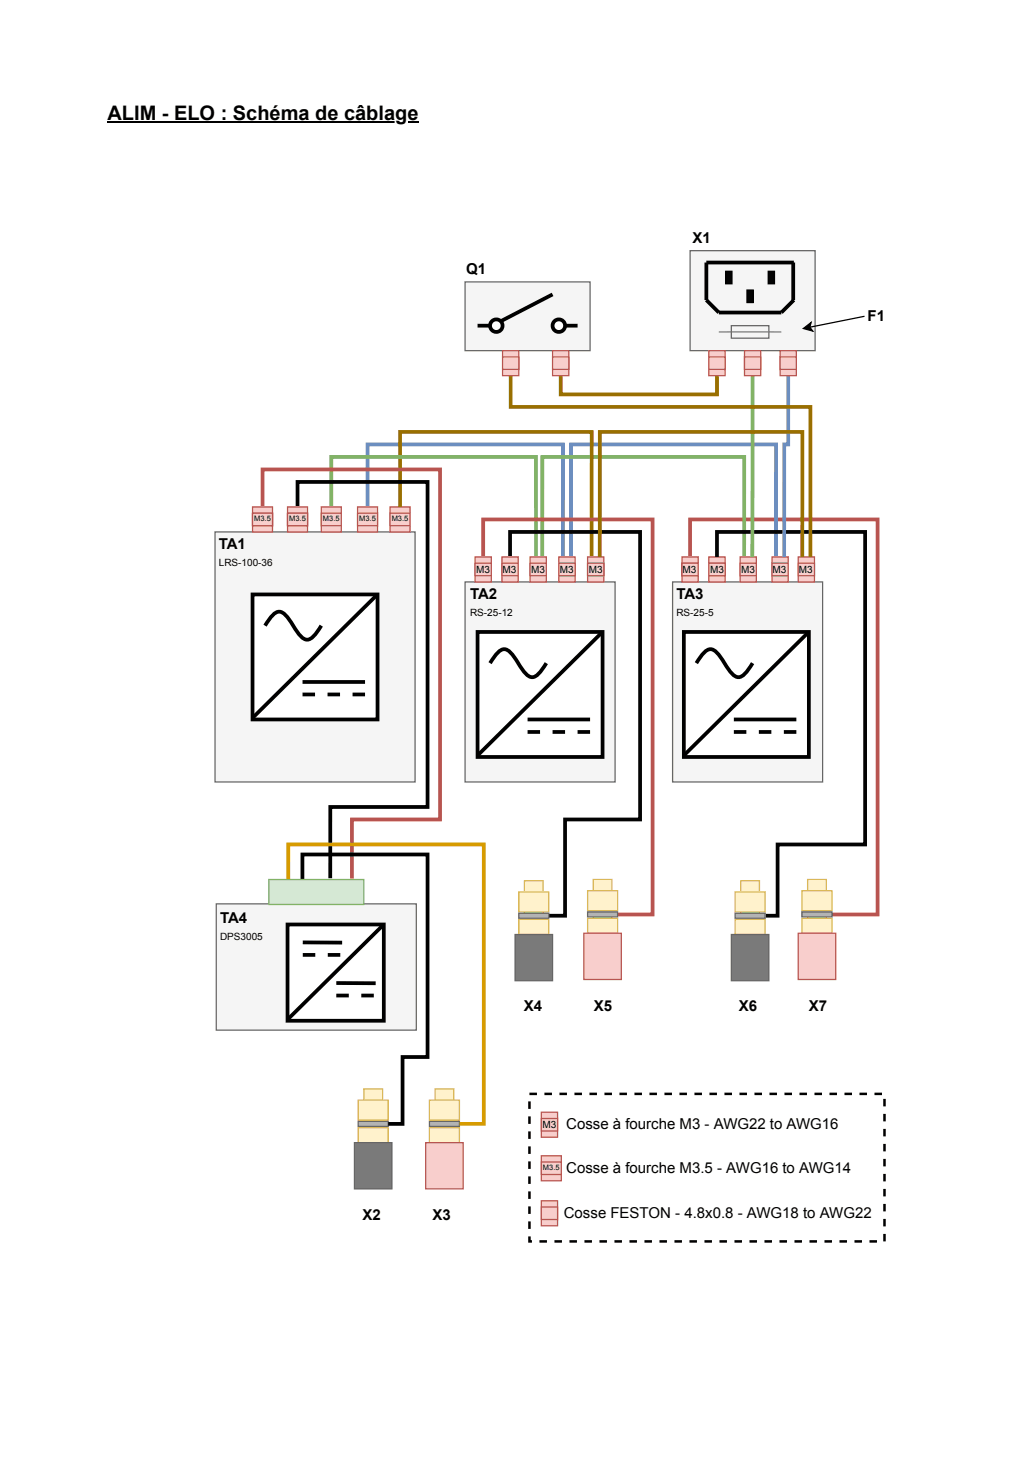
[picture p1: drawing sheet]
<svg xmlns="http://www.w3.org/2000/svg" width="210mm" height="298mm" viewBox="0 0 210 298" stroke-linecap="round" stroke-linejoin="round" font-family="sans-serif">
<path d="M110.6 221.9h1.5v.5h-1.5zM113.6 221.9h1.6v.5h-1.6zM116.7 221.9h1.5v.5h-1.5zM119.7 221.9h1.6v.5h-1.6zM122.8 221.9h1.5v.5h-1.5zM125.8 221.9h1.5v.5h-1.5zM128.9 221.9h1.5v.5h-1.5zM131.9 221.9h1.5v.5h-1.5zM135 221.9h1.5v.5h-1.5zM138 221.9h1.5v.5h-1.5zM141.1 221.9h1.5v.5h-1.5zM144.1 221.9h1.5v.5h-1.5zM147.2 221.9h1.5v.5h-1.5zM150.2 221.9h1.5v.5h-1.5zM153.2 221.9h1.6v.5h-1.6zM156.3 221.9h1.5v.5h-1.5zM159.3 221.9h1.6v.5h-1.6zM162.4 221.9h1.5v.5h-1.5zM165.4 221.9h1.6v.5h-1.6zM168.5 221.9h1.5v.5h-1.5zM171.5 221.9h1.6v.5h-1.6zM174.6 221.9h1.5v.5h-1.5zM177.6 221.9h1.5v.5h-1.5zM179.4 223.2h.5v1.5h-.5zM179.4 226.3h.5v1.5h-.5zM179.4 229.3h.5v1.5h-.5zM179.4 232.3h.5v1.6h-.5zM179.4 235.4h.5v1.5h-.5zM179.4 238.4h.5v1.6h-.5zM179.4 241.5h.5v1.5h-.5zM179.4 244.5h.5v1.6h-.5zM179.4 247.6h.5v1.5h-.5zM179.4 250.6h.5v1.6h-.5zM176.6 251.9h1.5v.5h-1.5zM173.6 251.9h1.5v.5h-1.5zM170.5 251.9h1.5v.5h-1.5zM167.5 251.9h1.5v.5h-1.5zM164.4 251.9h1.5v.5h-1.5zM161.4 251.9h1.5v.5h-1.5zM158.3 251.9h1.6v.5h-1.6zM155.3 251.9h1.5v.5h-1.5zM152.2 251.9h1.6v.5h-1.6zM149.2 251.9h1.5v.5h-1.5zM146.1 251.9h1.6v.5h-1.6zM143.1 251.9h1.5v.5h-1.5zM140 251.9h1.6v.5h-1.6zM137 251.9h1.5v.5h-1.5zM133.9 251.9h1.6v.5h-1.6zM130.9 251.9h1.5v.5h-1.5zM127.9 251.9h1.5v.5h-1.5zM124.8 251.9h1.5v.5h-1.5zM121.8 251.9h1.5v.5h-1.5zM118.7 251.9h1.5v.5h-1.5zM115.7 251.9h1.5v.5h-1.5zM112.6 251.9h1.5v.5h-1.5zM109.6 251.9h1.5v.5h-1.5zM107.3 251.1h.5v1.1h-.3v-.3h.5v.5h-.7zM107.3 248.1h.5v1.5h-.5zM107.3 245h.5v1.6h-.5zM107.3 242h.5v1.5h-.5zM107.3 238.9h.5v1.6h-.5zM107.3 235.9h.5v1.5h-.5zM107.3 232.9h.5v1.5h-.5zM107.3 229.8h.5v1.5h-.5zM107.3 226.8h.5v1.5h-.5zM107.3 223.7h.5v1.5h-.5zM107.5 221.9h1.6v.5h-1.6z" fill="#000"/>
<path d="M110 243.9h3.3v5.1h-3.3z" fill="#f8cecc"/>
<path d="M110 243.9h3.3v5.1h-3.3z" fill="none" stroke="#b85450" stroke-width=".25"/>
<path d="M140.2 113.1v-7.6h38.1v80.3h-9.3" fill="none" stroke="#b85450" stroke-width=".76" stroke-linecap="butt"/>
<path d="M74.7 103v-12.7h39.6v22.8" fill="none" stroke="#6c8ebf" stroke-width=".76" stroke-linecap="butt"/>
<path d="M136.6 118.2h30.5v40.6h-30.5z" fill="#f5f5f5"/>
<path d="M136.6 118.2h30.5v40.6h-30.5z" fill="none" stroke="#666" stroke-width=".25"/>
<path d="M43.7 108h40.6v50.8h-40.6z" fill="#f5f5f5"/>
<path d="M43.7 108h40.6v50.8h-40.6z" fill="none" stroke="#666" stroke-width=".25"/>
<path d="M94.5 118.2h30.4v40.6h-30.4z" fill="#f5f5f5"/>
<path d="M94.5 118.2h30.4v40.6h-30.4z" fill="none" stroke="#666" stroke-width=".25"/>
<path d="M97 128.4h25.4v25.4h-25.4z" fill="#fff"/>
<path d="M97 128.4h25.4v25.4h-25.4zM99.5 134.7a6.9 6.9 0 0 1 2.4-2.7 1.78 1.78 0 0 1 2.1 .9l1.3 1.8a6.9 6.9 0 0 0 2.3 2.7 1.78 1.78 0 0 0 2.1-.9l1.3-1.8M122.2 128.5l-25.1 24.9M107.2 146.1h12.7M107.2 148.7h2.5M112.2 148.7h2.6M117.3 148.7h2.6" fill="none" stroke="#000" stroke-width=".76" stroke-linecap="butt"/>
<path d="M51.3 120.7h25.4v25.4h-25.4z" fill="#fff"/>
<path d="M51.3 120.7h25.4v25.4h-25.4zM53.8 127.1a6.9 6.9 0 0 1 2.4-2.7 1.78 1.78 0 0 1 2.1 .9l1.2 1.8a6.9 6.9 0 0 0 2.4 2.7 1.78 1.78 0 0 0 2.1-.9l1.3-1.8M61.5 138.5h12.6M76.5 120.9l-25.2 24.9M61.5 141.1h2.5M66.5 141.1h2.6M71.6 141.1h2.5" fill="none" stroke="#000" stroke-width=".76" stroke-linecap="butt"/>
<path d="M140.2 50.9h25.4v20.3h-25.4z" fill="#f5f5f5"/>
<path d="M140.2 50.9h25.4v20.3h-25.4z" fill="none" stroke="#666" stroke-width=".25"/>
<path d="M94.5 57.3h25.4v13.9h-25.4z" fill="#f5f5f5"/>
<path d="M94.5 57.3h25.4v13.9h-25.4z" fill="none" stroke="#666" stroke-width=".25"/>
<circle cx="100.8" cy="66.1" r="1.27" fill="#fff"/>
<g fill="none" stroke="#000" stroke-width=".76" stroke-linecap="butt">
<path d="M112.2 59.8l-10.5 5.5"/>
<circle cx="100.8" cy="66.1" r="1.27"/>
</g>
<circle cx="113.5" cy="66.1" r="1.27" fill="#fff"/>
<g fill="none" stroke="#000" stroke-width=".76" stroke-linecap="butt">
<path d="M161.1 53.3v7.6M161.2 53.3h-17.7v7.6l2.5 2.6h12.7l2.5-2.6M97 66.1h2.5M114.8 66.1h2.5"/>
<circle cx="113.5" cy="66.1" r="1.27"/>
</g>
<path d="M147.4 55.1h1.3v2.5h-1.3z" fill="#030303"/>
<path d="M147.4 55.1h1.3v2.5h-1.3z" fill="none" stroke="#000" stroke-width=".25"/>
<path d="M156 55.1h1.3v2.5h-1.3z" fill="#030303"/>
<path d="M156 55.1h1.3v2.5h-1.3z" fill="none" stroke="#000" stroke-width=".25"/>
<path d="M151.7 58.9h1.3v2.6h-1.3z" fill="#030303"/>
<path d="M151.7 58.9h1.3v2.6h-1.3z" fill="none" stroke="#000" stroke-width=".25"/>
<path d="M138.9 128.4h25.4v25.4h-25.4z" fill="#fff"/>
<path d="M138.9 128.4h25.4v25.4h-25.4zM141.4 134.7a6.9 6.9 0 0 1 2.4-2.7 1.78 1.78 0 0 1 2.1 .9l1.3 1.8a6.9 6.9 0 0 0 2.3 2.7 1.78 1.78 0 0 0 2.1-.9l1.3-1.8M164.1 128.5l-25.1 24.9M149.1 146.1h12.7M149.1 148.7h2.5M154.1 148.7h2.6M159.2 148.7h2.6" fill="none" stroke="#000" stroke-width=".76" stroke-linecap="butt"/>
<path d="M162.1 113.1h3.3v5.1h-3.3z" fill="#f8cecc"/>
<path d="M162.1 113.1h3.3v5.1h-3.3z" fill="none" stroke="#b85450" stroke-width=".25"/>
<path d="M162.1 114.4h3.3v2.5h-3.3z" fill="#f8cecc"/>
<path d="M162.1 114.4h3.3v2.5h-3.3z" fill="none" stroke="#b85450" stroke-width=".25"/>
<path d="M79.2 103h4.1v5h-4.1z" fill="#f8cecc"/>
<path d="M79.2 103h4.1v5h-4.1z" fill="none" stroke="#b85450" stroke-width=".25"/>
<path d="M79.2 104.2h4.1v2.6h-4.1z" fill="#f8cecc"/>
<path d="M79.2 104.2h4.1v2.6h-4.1z" fill="none" stroke="#b85450" stroke-width=".25"/>
<path d="M116 113.1v-22.8h41.6v22.8" fill="none" stroke="#6c8ebf" stroke-width=".76" stroke-linecap="butt"/>
<path d="M156.8 113.1h3.3v5.1h-3.3z" fill="#f8cecc"/>
<path d="M156.8 113.1h3.3v5.1h-3.3z" fill="none" stroke="#b85450" stroke-width=".25"/>
<path d="M156.8 114.4h3.3v2.5h-3.3z" fill="#dae8fc"/>
<path d="M156.8 114.4h3.3v2.5h-3.3z" fill="none" stroke="#6c8ebf" stroke-width=".25"/>
<path d="M110.1 113.1l.1-20.3h41v20.3" fill="none" stroke="#82b366" stroke-width=".76" stroke-linecap="butt"/>
<path d="M150.3 113.1h3.3v5.1h-3.3z" fill="#f8cecc"/>
<path d="M150.3 113.1h3.3v5.1h-3.3z" fill="none" stroke="#b85450" stroke-width=".25"/>
<path d="M81.3 103v-15.3h38.9v25.4" fill="none" stroke="#996f00" stroke-width=".76" stroke-linecap="butt"/>
<path d="M119.3 113.1h3.3v5.1h-3.3z" fill="#f8cecc"/>
<path d="M119.3 113.1h3.3v5.1h-3.3z" fill="none" stroke="#b85450" stroke-width=".25"/>
<path d="M119.3 114.4h3.3v2.5h-3.3z" fill="#dae8fc"/>
<path d="M119.3 114.4h3.3v2.5h-3.3z" fill="none" stroke="#6c8ebf" stroke-width=".25"/>
<path d="M113.5 113.1h3.3v5.1h-3.3z" fill="#f8cecc"/>
<path d="M113.5 113.1h3.3v5.1h-3.3z" fill="none" stroke="#b85450" stroke-width=".25"/>
<path d="M113.5 114.4h3.3v2.5h-3.3z" fill="#dae8fc"/>
<path d="M113.5 114.4h3.3v2.5h-3.3z" fill="none" stroke="#6c8ebf" stroke-width=".25"/>
<path d="M67.3 103v-10.2h41.6v20.4" fill="none" stroke="#82b366" stroke-width=".76" stroke-linecap="butt"/>
<path d="M72.6 103h4.1v5h-4.1z" fill="#f8cecc"/>
<path d="M72.6 103h4.1v5h-4.1z" fill="none" stroke="#b85450" stroke-width=".25"/>
<path d="M65.3 103h4v5h-4z" fill="#f8cecc"/>
<path d="M65.3 103h4v5h-4z" fill="none" stroke="#b85450" stroke-width=".25"/>
<path d="M60.4 103v-5.1h26.4v66h-19.7v14.5" fill="none" stroke="#000" stroke-width=".76" stroke-linecap="butt"/>
<path d="M58.4 103h4.1v5h-4.1z" fill="#f8cecc"/>
<path d="M58.4 103h4.1v5h-4.1z" fill="none" stroke="#b85450" stroke-width=".25"/>
<path d="M58.4 104.2h4.1v2.6h-4.1z" fill="#f8cecc"/>
<path d="M58.4 104.2h4.1v2.6h-4.1z" fill="none" stroke="#b85450" stroke-width=".25"/>
<path d="M53.3 103v-7.6h36.1v71.1h-17.9v12" fill="none" stroke="#b85450" stroke-width=".76" stroke-linecap="butt"/>
<path d="M51.3 103h4.1v5h-4.1z" fill="#f8cecc"/>
<path d="M51.3 103h4.1v5h-4.1z" fill="none" stroke="#b85450" stroke-width=".25"/>
<path d="M51.3 104.2h4.1v2.6h-4.1z" fill="#f8cecc"/>
<path d="M51.3 104.2h4.1v2.6h-4.1z" fill="none" stroke="#b85450" stroke-width=".25"/>
<path d="M144 113.1h3.3v5.1h-3.3z" fill="#f8cecc"/>
<path d="M144 113.1h3.3v5.1h-3.3z" fill="none" stroke="#b85450" stroke-width=".25"/>
<path d="M144 114.4h3.3v2.5h-3.3z" fill="#f8cecc"/>
<path d="M144 114.4h3.3v2.5h-3.3z" fill="none" stroke="#b85450" stroke-width=".25"/>
<path d="M145.6 113.1v-5.1h30.1v63.5h-17.8v14.5h-2.5" fill="none" stroke="#030303" stroke-width=".76" stroke-linecap="butt"/>
<path d="M138.5 113.1h3.3v5.1h-3.3z" fill="#f8cecc"/>
<path d="M138.5 113.1h3.3v5.1h-3.3z" fill="none" stroke="#b85450" stroke-width=".25"/>
<path d="M138.5 114.4h3.3v2.5h-3.3z" fill="#f8cecc"/>
<path d="M138.5 114.4h3.3v2.5h-3.3z" fill="none" stroke="#b85450" stroke-width=".25"/>
<path d="M103.6 113.1v-5.1h26.4v58.5h-15.2v19.5h-3.3" fill="none" stroke="#030303" stroke-width=".76" stroke-linecap="butt"/>
<path d="M102 113.1h3.3v5.1h-3.3z" fill="#f8cecc"/>
<path d="M102 113.1h3.3v5.1h-3.3z" fill="none" stroke="#b85450" stroke-width=".25"/>
<path d="M98.1 113.1v-7.6h34.5v80.3h-7.2" fill="none" stroke="#b85450" stroke-width=".76" stroke-linecap="butt"/>
<path d="M96.5 113.1h3.3v5.1h-3.3z" fill="#f8cecc"/>
<path d="M96.5 113.1h3.3v5.1h-3.3z" fill="none" stroke="#b85450" stroke-width=".25"/>
<path d="M160.1 76.3v14h-.8v22.8" fill="none" stroke="#6c8ebf" stroke-width=".76" stroke-linecap="butt"/>
<path d="M158.5 71.2h3.3v5.1h-3.3z" fill="#f8cecc"/>
<path d="M158.5 71.2h3.3v5.1h-3.3z" fill="none" stroke="#b85450" stroke-width=".25"/>
<path d="M158.5 72.5h3.3v2.5h-3.3z" fill="#f8cecc"/>
<path d="M158.5 72.5h3.3v2.5h-3.3z" fill="none" stroke="#b85450" stroke-width=".25"/>
<path d="M156.8 114.4h3.3v2.5h-3.3z" fill="#f8cecc"/>
<path d="M156.8 114.4h3.3v2.5h-3.3z" fill="none" stroke="#b85450" stroke-width=".25"/>
<path d="M150.3 114.4h3.3v2.5h-3.3z" fill="#f8cecc"/>
<path d="M150.3 114.4h3.3v2.5h-3.3z" fill="none" stroke="#b85450" stroke-width=".25"/>
<path d="M144 114.4h3.3v2.5h-3.3z" fill="#f8cecc"/>
<path d="M144 114.4h3.3v2.5h-3.3z" fill="none" stroke="#b85450" stroke-width=".25"/>
<path d="M138.5 114.4h3.3v2.5h-3.3z" fill="#f8cecc"/>
<path d="M138.5 114.4h3.3v2.5h-3.3z" fill="none" stroke="#b85450" stroke-width=".25"/>
<path d="M119.3 114.4h3.3v2.5h-3.3z" fill="#f8cecc"/>
<path d="M119.3 114.4h3.3v2.5h-3.3z" fill="none" stroke="#b85450" stroke-width=".25"/>
<path d="M113.5 114.4h3.3v2.5h-3.3z" fill="#f8cecc"/>
<path d="M113.5 114.4h3.3v2.5h-3.3z" fill="none" stroke="#b85450" stroke-width=".25"/>
<path d="M107.7 113.1h3.3v5.1h-3.3z" fill="#f8cecc"/>
<path d="M107.7 113.1h3.3v5.1h-3.3z" fill="none" stroke="#b85450" stroke-width=".25"/>
<path d="M107.7 114.4h3.3v2.5h-3.3z" fill="#f8cecc"/>
<path d="M107.7 114.4h3.3v2.5h-3.3z" fill="none" stroke="#b85450" stroke-width=".25"/>
<path d="M102 114.4h3.3v2.5h-3.3z" fill="#f8cecc"/>
<path d="M102 114.4h3.3v2.5h-3.3z" fill="none" stroke="#b85450" stroke-width=".25"/>
<path d="M96.5 114.4h3.3v2.5h-3.3z" fill="#f8cecc"/>
<path d="M96.5 114.4h3.3v2.5h-3.3z" fill="none" stroke="#b85450" stroke-width=".25"/>
<path d="M72.6 104.2h4.1v2.6h-4.1z" fill="#f8cecc"/>
<path d="M72.6 104.2h4.1v2.6h-4.1z" fill="none" stroke="#b85450" stroke-width=".25"/>
<path d="M65.3 104.2h4v2.6h-4z" fill="#f8cecc"/>
<path d="M65.3 104.2h4v2.6h-4z" fill="none" stroke="#b85450" stroke-width=".25"/>
<path d="M58.4 104.2h4.1v2.6h-4.1z" fill="#f8cecc"/>
<path d="M58.4 104.2h4.1v2.6h-4.1z" fill="none" stroke="#b85450" stroke-width=".25"/>
<path d="M51.3 104.2h4.1v2.6h-4.1z" fill="#f8cecc"/>
<path d="M51.3 104.2h4.1v2.6h-4.1z" fill="none" stroke="#b85450" stroke-width=".25"/>
<path d="M152.9 76.3l-.1 36.8" fill="none" stroke="#82b366" stroke-width=".76" stroke-linecap="butt"/>
<path d="M151.2 71.2h3.3v5.1h-3.3z" fill="#f8cecc"/>
<path d="M151.2 71.2h3.3v5.1h-3.3z" fill="none" stroke="#b85450" stroke-width=".25"/>
<path d="M151.2 72.5h3.3v2.5h-3.3z" fill="#f8cecc"/>
<path d="M151.2 72.5h3.3v2.5h-3.3z" fill="none" stroke="#b85450" stroke-width=".25"/>
<path d="M113.9 76.3v3.8h31.7v-3.8" fill="none" stroke="#996f00" stroke-width=".76" stroke-linecap="butt"/>
<path d="M144 71.2h3.3v5.1h-3.3z" fill="#f8cecc"/>
<path d="M144 71.2h3.3v5.1h-3.3z" fill="none" stroke="#b85450" stroke-width=".25"/>
<path d="M144 72.5h3.3v2.5h-3.3z" fill="#f8cecc"/>
<path d="M144 72.5h3.3v2.5h-3.3z" fill="none" stroke="#b85450" stroke-width=".25"/>
<path d="M103.7 76.3v6.4h60.9v30.4" fill="none" stroke="#996f00" stroke-width=".76" stroke-linecap="butt"/>
<path d="M102.1 71.2h3.3v5.1h-3.3z" fill="#f8cecc"/>
<path d="M102.1 71.2h3.3v5.1h-3.3z" fill="none" stroke="#b85450" stroke-width=".25"/>
<path d="M102.1 72.5h3.3v2.5h-3.3z" fill="#f8cecc"/>
<path d="M102.1 72.5h3.3v2.5h-3.3z" fill="none" stroke="#b85450" stroke-width=".25"/>
<path d="M112.2 71.2h3.3v5.1h-3.3z" fill="#f8cecc"/>
<path d="M112.2 71.2h3.3v5.1h-3.3z" fill="none" stroke="#b85450" stroke-width=".25"/>
<path d="M112.2 72.5h3.3v2.5h-3.3z" fill="#f8cecc"/>
<path d="M112.2 72.5h3.3v2.5h-3.3z" fill="none" stroke="#b85450" stroke-width=".25"/>
<path d="M121.8 113.1v-25.4h41.2v25.4" fill="none" stroke="#996f00" stroke-width=".76" stroke-linecap="butt"/>
<path d="M164 178.6h3.8v15.3h-3.8z" fill="#fff2cc"/>
<path d="M164 178.6h3.8v15.3h-3.8z" fill="none" stroke="#d6b656" stroke-width=".25"/>
<path d="M162.9 180.9h6.1v4.1h-6.1z" fill="#fff2cc"/>
<path d="M162.9 180.9h6.1v4.1h-6.1z" fill="none" stroke="#d6b656" stroke-width=".25"/>
<path d="M162.9 185.2h6.1v1.1h-6.1z" fill="#b3b3b3"/>
<path d="M162.9 185.2h6.1v1.1h-6.1z" fill="none" stroke="#666" stroke-width=".25"/>
<path d="M162.9 186.5h6.1v3.1h-6.1z" fill="#fff2cc"/>
<path d="M162.9 186.5h6.1v3.1h-6.1z" fill="none" stroke="#d6b656" stroke-width=".25"/>
<path d="M162.1 189.6h7.7v9.4h-7.7z" fill="#f8cecc"/>
<path d="M162.1 189.6h7.7v9.4h-7.7z" fill="none" stroke="#b85450" stroke-width=".25"/>
<path d="M150.5 178.9h3.8v15.2h-3.8z" fill="#fff2cc"/>
<path d="M150.5 178.9h3.8v15.2h-3.8z" fill="none" stroke="#d6b656" stroke-width=".25"/>
<path d="M149.3 181.2h6.1v4h-6.1z" fill="#fff2cc"/>
<path d="M149.3 181.2h6.1v4h-6.1z" fill="none" stroke="#d6b656" stroke-width=".25"/>
<path d="M149.3 185.5h6.1v1h-6.1z" fill="#b3b3b3"/>
<path d="M149.3 185.5h6.1v1h-6.1z" fill="none" stroke="#666" stroke-width=".25"/>
<path d="M149.3 186.8h6.1v3h-6.1z" fill="#fff2cc"/>
<path d="M149.3 186.8h6.1v3h-6.1z" fill="none" stroke="#d6b656" stroke-width=".25"/>
<path d="M148.6 189.8h7.6v9.4h-7.6z" fill="#7a7a7a"/>
<path d="M148.6 189.8h7.6v9.4h-7.6z" fill="none" stroke="#666" stroke-width=".25"/>
<path d="M120.5 178.6h3.8v15.3h-3.8z" fill="#fff2cc"/>
<path d="M120.5 178.6h3.8v15.3h-3.8z" fill="none" stroke="#d6b656" stroke-width=".25"/>
<path d="M119.3 180.9h6.1v4.1h-6.1z" fill="#fff2cc"/>
<path d="M119.3 180.9h6.1v4.1h-6.1z" fill="none" stroke="#d6b656" stroke-width=".25"/>
<path d="M119.3 185.2h6.1v1.1h-6.1z" fill="#b3b3b3"/>
<path d="M119.3 185.2h6.1v1.1h-6.1z" fill="none" stroke="#666" stroke-width=".25"/>
<path d="M119.3 186.5h6.1v3.1h-6.1z" fill="#fff2cc"/>
<path d="M119.3 186.5h6.1v3.1h-6.1z" fill="none" stroke="#d6b656" stroke-width=".25"/>
<path d="M118.6 189.6h7.6v9.4h-7.6z" fill="#f8cecc"/>
<path d="M118.6 189.6h7.6v9.4h-7.6z" fill="none" stroke="#b85450" stroke-width=".25"/>
<path d="M106.5 178.9h3.8v15.2h-3.8z" fill="#fff2cc"/>
<path d="M106.5 178.9h3.8v15.2h-3.8z" fill="none" stroke="#d6b656" stroke-width=".25"/>
<path d="M105.4 181.2h6.1v4h-6.1z" fill="#fff2cc"/>
<path d="M105.4 181.2h6.1v4h-6.1z" fill="none" stroke="#d6b656" stroke-width=".25"/>
<path d="M105.4 185.5h6.1v1h-6.1z" fill="#b3b3b3"/>
<path d="M105.4 185.5h6.1v1h-6.1z" fill="none" stroke="#666" stroke-width=".25"/>
<path d="M105.4 186.8h6.1v3h-6.1z" fill="#fff2cc"/>
<path d="M105.4 186.8h6.1v3h-6.1z" fill="none" stroke="#d6b656" stroke-width=".25"/>
<path d="M104.6 189.8h7.6v9.4h-7.6z" fill="#7a7a7a"/>
<path d="M104.6 189.8h7.6v9.4h-7.6z" fill="none" stroke="#666" stroke-width=".25"/>
<path d="M88.4 221.2h3.8v15.2h-3.8z" fill="#fff2cc"/>
<path d="M88.4 221.2h3.8v15.2h-3.8z" fill="none" stroke="#d6b656" stroke-width=".25"/>
<path d="M87.2 223.5h6.1v4h-6.1z" fill="#fff2cc"/>
<path d="M87.2 223.5h6.1v4h-6.1z" fill="none" stroke="#d6b656" stroke-width=".25"/>
<path d="M87.2 227.8h6.1v1h-6.1z" fill="#b3b3b3"/>
<path d="M87.2 227.8h6.1v1h-6.1z" fill="none" stroke="#666" stroke-width=".25"/>
<path d="M87.2 229h6.1v3.1h-6.1z" fill="#fff2cc"/>
<path d="M87.2 229h6.1v3.1h-6.1z" fill="none" stroke="#d6b656" stroke-width=".25"/>
<path d="M86.5 232.1h7.6v9.4h-7.6z" fill="#f8cecc"/>
<path d="M86.5 232.1h7.6v9.4h-7.6z" fill="none" stroke="#b85450" stroke-width=".25"/>
<path d="M73.9 221.2h3.8v15.2h-3.8z" fill="#fff2cc"/>
<path d="M73.9 221.2h3.8v15.2h-3.8z" fill="none" stroke="#d6b656" stroke-width=".25"/>
<path d="M72.8 223.5h6v4h-6z" fill="#fff2cc"/>
<path d="M72.8 223.5h6v4h-6z" fill="none" stroke="#d6b656" stroke-width=".25"/>
<path d="M72.8 227.8h6v1h-6z" fill="#b3b3b3"/>
<path d="M72.8 227.8h6v1h-6z" fill="none" stroke="#666" stroke-width=".25"/>
<path d="M72.8 229h6v3.1h-6z" fill="#fff2cc"/>
<path d="M72.8 229h6v3.1h-6z" fill="none" stroke="#d6b656" stroke-width=".25"/>
<path d="M72 232.1h7.6v9.4h-7.6z" fill="#7a7a7a"/>
<path d="M72 232.1h7.6v9.4h-7.6z" fill="none" stroke="#666" stroke-width=".25"/>
<path d="M148.6 67.4h-2.6M156.2 67.4h2.5" fill="none" stroke="#7a7a7a" stroke-width=".25"/>
<path d="M148.6 66.1h7.6v2.6h-7.6z" fill="#f5f5f5"/>
<path d="M148.6 66.1h7.6v2.6h-7.6z" fill="none" stroke="#666" stroke-width=".25"/>
<path d="M148.6 67.4h7.6" fill="none" stroke="#7a7a7a" stroke-width=".25"/>
<path d="M163.2 66.7l1.5-1.2-.2 1 .6 .8zM175.6 64.2l-11.1 2.3" fill="none" stroke="#000" stroke-width=".25"/>
<path d="M163.2 66.7l1.5-1.2-.2 1 .6 .8z" fill="#000"/>
<path d="M43.9 183.6h40.7v25.6h-40.7z" fill="#f5f5f5"/>
<path d="M43.9 183.6h40.7v25.6h-40.7z" fill="none" stroke="#666" stroke-width=".25"/>
<path d="M58.4 187.8h19.6v19.5h-19.6z" fill="#fff"/>
<path d="M61.4 178.7v-5.1h25.4v41.1h-5v13.6h-3M58.4 187.8h19.6v19.5h-19.6zM61.5 191.4l8 .1M61.5 194h2.5M66.6 194h2.5M68.3 199.7h8M77.8 187.9l-19.4 19.2M68.3 202.2h2.5M73.4 202.2h2.5" fill="none" stroke="#000" stroke-width=".76" stroke-linecap="butt"/>
<path d="M58.6 178.6v-7.1h39.7v56.8h-5" fill="none" stroke="#d79b00" stroke-width=".76" stroke-linecap="butt"/>
<path d="M54.6 178.6h19.3v5.1h-19.3z" fill="#d5e8d4"/>
<path d="M54.6 178.6h19.3v5.1h-19.3z" fill="none" stroke="#82b366" stroke-width=".25"/>
<path d="M110 225.9h3.3v5.1h-3.3z" fill="#f8cecc"/>
<path d="M110 225.9h3.3v5.1h-3.3z" fill="none" stroke="#b85450" stroke-width=".25"/>
<path d="M110 227.2h3.3v2.5h-3.3z" fill="#f8cecc"/>
<path d="M110 227.2h3.3v2.5h-3.3z" fill="none" stroke="#b85450" stroke-width=".25"/>
<path d="M110 234.8h4v5h-4z" fill="#f8cecc"/>
<path d="M110 234.8h4v5h-4z" fill="none" stroke="#b85450" stroke-width=".25"/>
<path d="M110 236h4v2.6h-4z" fill="#f8cecc"/>
<path d="M110 236h4v2.6h-4z" fill="none" stroke="#b85450" stroke-width=".25"/>
<path d="M110 245.2h3.3v2.5h-3.3z" fill="#f8cecc"/>
<path d="M110 245.2h3.3v2.5h-3.3z" fill="none" stroke="#b85450" stroke-width=".25"/>
<path d="M21.8 24.8h63.3" fill="none" stroke="#000" stroke-width=".25"/>
<text font-size="4.1" x="21.8" y="24.4">ALIM - ELO : Schéma de câblage</text>
<g font-size="3">
<text x="140.7" y="49.3">X1</text>
<text x="94.7" y="55.6">Q1</text>
<text x="176.2" y="65.3">F1</text>
<text x="44.4" y="111.5">TA1</text>
<text x="95.5" y="121.6">TA2</text>
<text x="137.4" y="121.6">TA3</text>
<text x="44.7" y="187.4">TA4</text>
<text x="106.4" y="205.4">X4</text>
<text x="120.6" y="205.4">X5</text>
<text x="150.1" y="205.4">X6</text>
<text x="164.3" y="205.4">X7</text>
<text x="115" y="229.3">Cosse à fourche M3 - AWG22 to AWG16</text>
<text x="115" y="238.2">Cosse à fourche M3.5 - AWG16 to AWG14</text>
<text x="73.6" y="247.8">X2</text>
<text x="87.9" y="247.8">X3</text>
<text x="114.5" y="247.3">Cosse FESTON - 4.8x0.8 - AWG18 to AWG22</text>
</g>
<g font-size="2">
<text x="44.4" y="115">LRS-100-36</text>
<text x="96.7" y="116.3">M3</text>
<text x="102.1" y="116.3">M3</text>
<text x="107.9" y="116.3">M3</text>
<text x="113.7" y="116.3">M3</text>
<text x="119.6" y="116.3">M3</text>
<text x="138.6" y="116.3">M3</text>
<text x="144.2" y="116.3">M3</text>
<text x="150.6" y="116.3">M3</text>
<text x="156.9" y="116.3">M3</text>
<text x="162.2" y="116.3">M3</text>
<text x="95.5" y="125.2">RS-25-12</text>
<text x="137.4" y="125.2">RS-25-5</text>
<text x="44.7" y="191">DPS3005</text>
<text x="110.2" y="229">M3</text>
</g>
<g font-size="1.5">
<text x="51.6" y="105.9">M3.5</text>
<text x="58.7" y="105.9">M3.5</text>
<text x="65.6" y="105.9">M3.5</text>
<text x="73" y="105.9">M3.5</text>
<text x="79.6" y="105.9">M3.5</text>
<text x="110.3" y="237.7">M3.5</text>
</g>
</svg>
